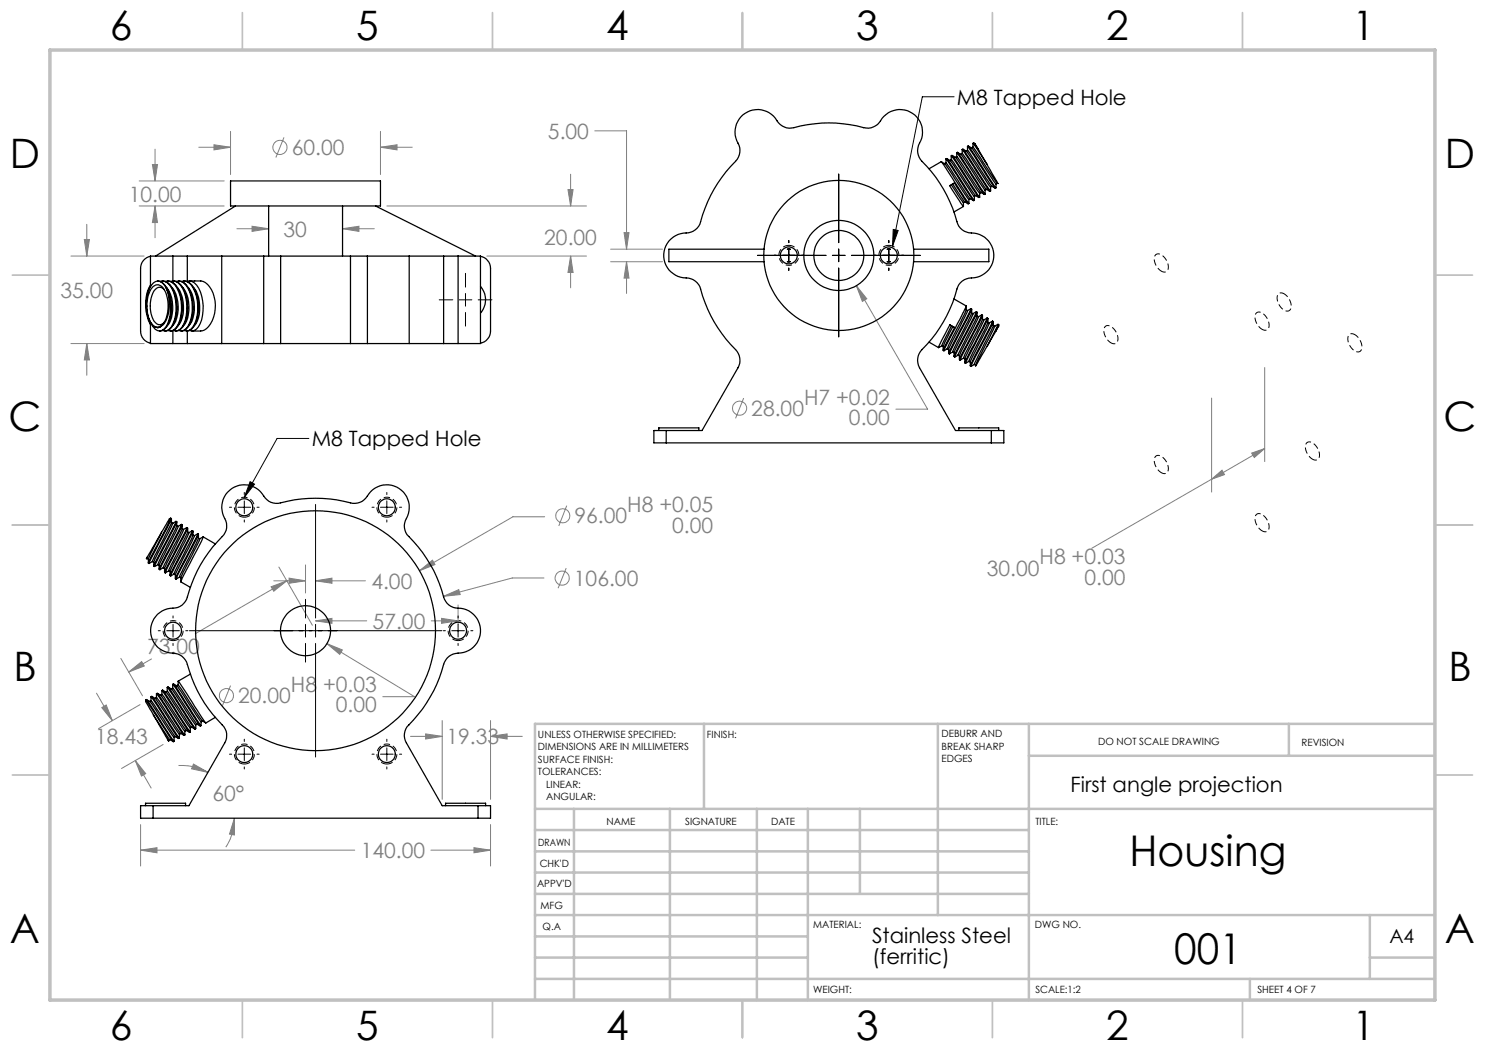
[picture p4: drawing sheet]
<svg xmlns="http://www.w3.org/2000/svg" width="297mm" height="210mm" viewBox="0 0 297 210" stroke-linecap="round" stroke-linejoin="round" font-family="sans-serif">
<g fill="none" stroke="#808080" stroke-width=".2">
<path d="M27.8 36.2h17M30.5 32.9h1l-.5 3.3zM31 29.8v6.4M39.8 29.4h6.3M42.8 29l3.3 .4-3.3 .6zM46.1 26.3v8.6M56.8 27.5l-1.6 4M76.1 29.4l3.3-.4v1zM76.1 26.3v8.6M76.1 29.4h6.3M113.6 37.9h1l-.5 3.3zM114.1 34.8v6.4"/>
<path d="M119 26.2h6.3v23.6M14.2 51.2h14.6M16.9 47.9h1l-.5 3.3zM17.4 44.9v6.3M27.8 41.2h17M31 41.2l.5 3.3h-1zM31 41.2v6.3M47.4 45.7h6.3M50.4 45.3l3.3 .4-3.3 .6zM68.5 45.7l3.3-.4v1zM68.5 45.7h6.4M77.4 41.2h39.9"/>
<path d="M97.4 51.2h19.9M114.1 51.2l.5 3.3h-1zM114.1 51.2v6.4M122.1 49.8h10.4M122.1 52.3h10.4M124.8 46.5h1l-.5 3.3zM125.3 52.3l.5 3.3h-1zM125.3 52.3v6.4M171.3 57.1l2.1 2.7-.9 .5zM171.3 57.1l14.2 24.7h-6.3M14.2 68.7h14.6M17.4 68.7l.5 3.3h-1z"/>
<path d="M17.4 68.7v6.4M148.7 79.6l-1.6 4.1M242.3 79.6v18.8M252.9 73.5v18.8M242.3 95.8l2.1-1.8 .5 .9zM242.3 95.8l-24 13.9M250.3 90.6l2.6-.9-2 1.8zM252.9 89.7l-10.6 6.1M54.2 117.4l3.2-1.2-2.6 2zM54.8 116.2h6.3M55.8 113.4l6.7 11.7M57.4 116.2l-18.3 10.5"/>
<path d="M57.8 115.6l3.3 .6-3.3 .5zM61.1 113v5.6M63.1 116.2l3.3-.6v1.1zM63.1 116.2h10M83.9 114.2l2.6-2.2 .5 .9zM88.7 119.3l3.1-1.4 .2 1zM108.8 115.6h-6.4l-13.7 3.7M108.9 103.4h-6.3l-18.7 10.8M113.2 113.6l-1.6 4M113.3 101.1l-1.5 4.1M19.3 138.6l3.2 5.5M24.2 131.7l4.3 7.5"/>
<path d="M25.8 134.4l2.5-2.1 .6 .9zM30.3 131.8l-4.5 2.6M46.1 137.1l-1.6 4M63.1 124.2l3.3-.5v1zM63.1 124.2h10.2M65.4 128.7l3.1 1.3-.6 .9zM65.4 128.7l17.5 10.6h-6.3M86.3 124.2h5.3M88.3 123.7l3.3 .5-3.3 .5zM91.6 121v3.9M20.4 141.5l.8-.5 1.3 3.1zM27.1 152.1l2 2.6-.8 .5z"/>
<path d="M27.1 152.1l3.1 5.5M28 140.9l-8.3 4.8M32.6 148.9l-8.3 4.8M35.7 153.1a10.7 10.7 0 0 1 5.9 1.4M38.7 152.8l2.9 1.7-3.3-.7zM82.1 147.3h6.3M85.1 146.8l3.3 .5-3.3 .5zM88.4 144.1v15.8M98.1 147.3l3.3-.5v1zM98.1 144.1v15.8M98.1 147.3h6.4M28.1 170l3.3-.5v1.1z"/>
<path d="M28.1 164.9v8.3M28.1 170h42.8M46.9 163.6v3.4l-1-.2zM46.9 163.6a10.1 10.1 0 0 1-1.7 5.8M86.2 170h11.9M94.8 169.5l3.3 .5-3.3 .6zM98.1 164.9v8.3"/>
<circle cx="56" cy="29.5" r="1.42"/>
<circle cx="147.9" cy="81.6" r="1.41"/>
<circle cx="112.4" cy="115.6" r="1.42"/>
<circle cx="112.6" cy="103.2" r="1.41"/>
<circle cx="45.3" cy="139.1" r="1.41"/>
</g>
<path d="M157.8 49.1a2 2 0 0 1 1.7 2.9 2 2 0 0 1-3.4 .2 2 2 0 0 1 1.5-3.1h.2M177.8 49.1a2 2 0 0 1 1.7 2.9 2 2 0 0 1-3.4 .2 2 2 0 0 1 1.5-3.1h.2M48.9 103.4a2 2 0 0 1-1.8-2.9 2 2 0 0 1 3.4-.2 2 2 0 0 1-1.4 3.1h-.2M77.4 103.4a2 2 0 0 1-1.8-2.9 2 2 0 0 1 3.4-.2 2 2 0 0 1-1.4 3.1h-.2M34.6 128.1a2 2 0 0 1-1.7-2.9 2 2 0 0 1 3.4-.2 2 2 0 0 1-1.5 3.1h-.2M91.6 128.1a2 2 0 0 1-1.7-2.9 2 2 0 0 1 3.4-.2 2 2 0 0 1-1.5 3.1h-.2M48.9 152.8a2 2 0 0 1-1.8-2.9 2 2 0 0 1 3.4-.2 2 2 0 0 1-1.4 3.1h-.2M77.4 152.8a2 2 0 0 1-1.8-2.9 2 2 0 0 1 3.4-.2 2 2 0 0 1-1.4 3.1h-.2" fill="none" stroke="#000" stroke-width=".2" stroke-dasharray="1.3 .6" stroke-dashoffset=".1" stroke-linecap="butt"/>
<path d="M232.3 54.2a2.54 2.54 0 0 1-1.2-3.3 1.54 1.54 0 0 1 2.1 1 1.78 1.78 0 0 1 0 2.5h-.5l-.4-.2M256.8 58.8a.94 .94 0 0 0-1.2 0 .94 .94 0 0 0-.1 1.2 2.35 2.35 0 0 0 2.3 2.2 1.84 1.84 0 0 0-.2-2.7l-.8-.7M222.2 68.6a2.54 2.54 0 0 1-1.1-3.3 1.54 1.54 0 0 1 2 .9 1.78 1.78 0 0 1 0 2.5h-.5l-.4-.1M252.4 65.9a2.54 2.54 0 0 1-1.1-3.3 1.54 1.54 0 0 1 2 .9 1.78 1.78 0 0 1 0 2.5h-.5l-.4-.1M271 66.9a.94 .94 0 0 0-1.2 .1 .94 .94 0 0 0-.2 1.2 2.35 2.35 0 0 0 2.3 2.1 1.84 1.84 0 0 0-.1-2.6l-.8-.8M232.3 94.5a2.54 2.54 0 0 1-1.2-3.2 1.54 1.54 0 0 1 2.1 .9 1.78 1.78 0 0 1 0 2.5h-.5l-.4-.2M262.5 91.8a2.54 2.54 0 0 1-1.1-3.2 1.54 1.54 0 0 1 2 .9 1.78 1.78 0 0 1 0 2.5h-.5l-.4-.2M252.4 106.2a2.54 2.54 0 0 1-1.1-3.3 1.54 1.54 0 0 1 2 .9 1.78 1.78 0 0 1 0 2.5h-.5l-.4-.1" fill="none" stroke="#000" stroke-width=".2" stroke-dasharray="1.3 .6" stroke-dashoffset=".4" stroke-linecap="butt"/>
<g fill="none" stroke="#000" stroke-width=".2">
<path d="M190.8 19.4h-6.3l-6 29.8M167.7 34.8v13.7M87.8 60h2.8M91.8 60h2.6M93.1 54.7v2.7M93.1 58.7v2.5M95.6 60h2.8M151.5 51.1h13.7M157.8 48.1v.4M157.8 49.8v2.5M157.8 53.6v.5M166.5 51.1h2.5"/>
<path d="M167.7 49.8v2.5M167.7 53.6v13.8M170.3 51.1h13.7M177.8 48.1v.4M177.8 49.8v2.5M177.8 53.6v.5M178.6 45.9l1 .2-1.1 3.1zM93.1 62.5v2.7M48.9 98.5v.4M50 96.3l.9 .5-2 2.7zM61.8 87.7h-6.4l-6.5 11.8M77.4 98.5v.4"/>
<path d="M45.9 101.5h.4M47.6 101.5h2.5M48.9 100.2v2.5M48.9 104v.4M51.4 101.5h.4M61.1 119.9v3.7M63.1 100.9v22.7M74.4 101.5h.4M76.1 101.5h2.5M77.4 100.2v2.5M77.4 104v.4M79.9 101.5h.4"/>
<path d="M31.6 126.1h.5M33.3 126.1h2.6M34.6 123.2v.4M34.6 124.9v2.5M34.6 128.7v.4M37.1 126.1h.5M37.9 126.1h50.5M61.1 124.9v2.5M61.1 128.7v3.7M63.1 124.9v2.5M63.1 128.7v22.7M88.7 126.1h.4"/>
<path d="M90.3 126.1h2.6M91.6 123.2v.4M91.6 124.9v2.5M91.6 128.7v.4M94.2 126.1h.4M45.9 150.8h.4M47.6 150.8h2.5M48.9 147.8v.5M48.9 149.6v2.5M48.9 153.4v.4M51.4 150.8h.4M74.4 150.8h.4"/>
<path d="M76.1 150.8h2.5M77.4 147.8v.5M77.4 149.6v2.5M77.4 153.4v.4M79.9 150.8h.4"/>
</g>
<g fill="none" stroke="#c0c0c0" stroke-width=".35">
<path d="M48.5 2.5v7.5M98.5 2.5v7.5M148.5 2.5v7.5M198.5 2.5v7.5M248.5 2.5v7.5M2.5 55h7.5M287 55h7.5M2.5 105h7.5M287 105h7.5M2.5 155h7.5M287 155h7.5M48.5 200v7.5"/>
<path d="M98.5 200v7.5M148.5 200v7.5M198.5 200v7.5M248.5 200v7.5"/>
</g>
<g fill="none" stroke="#c0c0c0" stroke-width=".5">
<path d="M140.8 144.8v17M187.6 144.8v38.2M205.8 144.8v55.2M205.8 151.2h81.2M257.8 144.8v6.4M287 144.8h-180v55.2M107 161.8h180M107 178.8h98.8M107 174.5h98.8M107 170.3h98.8M107 166h98.8M114.8 161.8v38.2"/>
<path d="M134 161.8v38.2M151.4 161.8v38.2M161.6 161.8v38.2M172 161.8v17M107 195.8h180M107 191.5h54.6M107 187.3h54.6M107 183h180M250 195.8v4.2M274 191.5h13M274 183v12.8"/>
</g>
<path d="M10 10h277v190h-277z" fill="none" stroke="#c0c0c0" stroke-width=".7"/>
<path d="M83.9 114.2l3.1-1.3-.5-.9zM88.7 119.3l3.3-.4-.2-1zM28.1 170l3.3-.5v1.1zM94.8 169.5l3.3 .5-3.3 .6zM88.3 123.7l3.3 .5-3.3 .5zM63.1 124.2l3.3-.5v1zM63.1 116.2l3.3-.6v1.1zM57.8 115.6l3.3 .6-3.3 .5zM65.4 128.7l2.5 2.2 .6-.9zM85.1 146.8l3.3 .5-3.3 .5zM98.1 147.3l3.3-.5v1zM46.9 163.6v3.4l-1-.2zM38.7 152.8l2.9 1.7-3.3-.7zM27.1 152.1l2 2.6-.8 .5zM20.4 141.5l.8-.5 1.3 3.1zM54.2 117.4l3.2-1.2-2.6 2zM25.8 134.4l2.5-2.1 .6 .9zM114.1 51.2l.5 3.3h-1zM113.6 37.9h1l-.5 3.3zM30.5 32.9h1l-.5 3.3zM31 41.2l.5 3.3h-1zM76.1 29.4l3.3-.4v1zM42.8 29l3.3 .4-3.3 .6zM16.9 47.9h1l-.5 3.3zM17.4 68.7l.5 3.3h-1zM50.4 45.3l3.3 .4-3.3 .6zM68.5 45.7l3.3-.4v1zM250.3 90.6l2.6-.9-2 1.8zM242.3 95.8l2.1-1.8 .5 .9zM171.3 57.1l1.2 3.2 .9-.5zM124.8 46.5h1l-.5 3.3zM125.3 52.3l.5 3.3h-1z" fill="#808080"/>
<path d="M50 96.3l.9 .5-2 2.7zM178.6 45.9l1 .2-1.1 3.1z" fill="#000"/>
<g fill="none" stroke="#000" stroke-width=".25">
<path d="M46.1 36.2h30v5h-30zM185.8 33.8l2.4-1.5 5.6 8.4M188.3 32.3l.9 .7 4.6 6.9M189.2 31.8v.8M189.2 32.6l-.3 .1M189.2 31.8l5.5 8.3M189.2 32.6l4.8 7.1M189.3 31.7l.7 .4 .5 .6 4.4 6.6M189.3 31.7l5.5 8.3M189.3 31.7l-.1 .1M190.3 32v-.8l.1-.1 5.5 8.3M190.3 32l-.3 .1"/>
<path d="M190.3 36.9l2.4 3.6M190.3 32l4.8 7.1M190.3 31.2l5.5 8.3M190.4 31.1l.7 .4M190.5 36.8l.5 .7a9.6 9.6 0 0 0 2.3 3.1l.3 .2 .2-.1M191.1 31.5l4.8 7.2M191.3 31.3l-.2 .2M191.3 30.6l5.5 8.3M191.3 31.3l4.9 7.2M191.5 30.5h-.2v.8M191.5 30.5l5.5 8.3M191.5 30.5l.7 .4"/>
<path d="M192.2 30.9l4.8 7.1M192.4 30.7v-.8l5.5 8.3-.6-.3-.3 .1M192.4 30.7l-.2 .2M192.4 30.7l4.9 7.1M192.6 29.8l.7 .4M192.6 29.8l5.5 8.4v-.8M192.6 29.8l-.2 .1M193.3 30.3l4.8 7.1M193.5 29.3v.8M193.5 30.1l-.2 .1M193.5 29.3l.1-.1 .3 .3 5.3 8M193.5 30.1l4.8 7.1"/>
<path d="M193.5 29.3l5.6 8.3M193.7 29.2l.6 .4 .3-.2M193.8 39.9v.8M193.8 39.9l.2-.2 .7 .4M194.4 29.6l4.8 7.2M194.6 28.7l2.8 4.1M194.6 29.4l4.8 7.2M194.7 28.6l-.1 .1v.7M194.7 28.6l.9 1.2M194.8 28.6l.2 .1 .6 1.1M194.9 39.3v.7M195.1 39.1l.7 .4"/>
<path d="M195.1 39.1l-.2 .2M195.6 29.8l1.8 3M195.9 38.7v.7l-.1 .1M196.2 38.5l.7 .4M196.2 38.5l-.3 .2M197 38v.8M197 38.8l-.1 .1M197.4 32.8l2.2 3.9-.2-.1M198.1 37.4l.3-.2 .6 .4M198.1 38.2l-.1 .1M199.2 37.6h-.1M199.2 36.8v.8"/>
<path d="M199.5 36.6l-.3 .2M30.1 57a8.4 8.4 0 0 0 0 7.9M30.1 57.2a6.7 6.7 0 0 0-.8 3.4M30.1 51.3a2.47 2.47 0 0 0-2 2.4v12.5a2.47 2.47 0 0 0 2 2.4M30.6 57.3a1.39 1.39 0 0 1 2.3 .8 7 7 0 0 1-.4 6.9 1.38 1.38 0 0 1-2.3-.5 6.9 6.9 0 0 1 .4-7.2zM31.5 56.2a2.22 2.22 0 0 1 1.8 1.5M31.5 56.2a3.4 3.4 0 0 1 2.5 3.1 7.4 7.4 0 0 1-1.1 6.5l-.4 .3-.6 .1M31.5 56.2a3.1 3.1 0 0 0-2 2.6 7.8 7.8 0 0 0 .8 6 1.28 1.28 0 0 0 2 .4M32 56.3a1.98 1.98 0 0 1 2.4 1.4 8.8 8.8 0 0 1-.1 7.7 1.45 1.45 0 0 1-1.8 .7M32.5 56.2a2.15 2.15 0 0 1 2 1.5 8.5 8.5 0 0 1-.1 7.7 1.54 1.54 0 0 1-1.4 .8M32.9 58a1.19 1.19 0 0 0-2.1 .1 6.1 6.1 0 0 0 .3 6.4 1.11 1.11 0 0 0 1.8-.1M33.1 56.3a1.93 1.93 0 0 1 2.3 1.4 8.5 8.5 0 0 1-.1 7.7 1.42 1.42 0 0 1-1.7 .7"/>
<path d="M33.3 57.7a8.5 8.5 0 0 1-.1 7.7 1.4 1.4 0 0 1-1.3 .8 1.4 1.4 0 0 1-1.3-.8l-.3-.6M33.3 57.7a7.8 7.8 0 0 1-.6 7.2l-.4 .3M33.3 57.5a7 7 0 0 1 .5 7.3l-.4 .3M33.5 56.2a2.15 2.15 0 0 1 2.1 1.5 8.5 8.5 0 0 1-.1 7.7 1.62 1.62 0 0 1-1.4 .8M34.1 56.3a1.93 1.93 0 0 1 2.4 1.4 8.5 8.5 0 0 1-.1 7.7 1.45 1.45 0 0 1-1.7 .7M34.4 57.5a6.9 6.9 0 0 1 .4 7.3l-.3 .3M34.6 51.2h2.9M34.6 51.2h-4.5v6.1M34.6 51.2v5M34.6 56.2a2.15 2.15 0 0 1 2.1 1.5 8.8 8.8 0 0 1-.1 7.7 1.62 1.62 0 0 1-1.5 .8M35.2 56.3a1.98 1.98 0 0 1 2.4 1.4 8.8 8.8 0 0 1-.1 7.7 1.45 1.45 0 0 1-1.7 .7M35.5 57.5a7.1 7.1 0 0 1 .4 7.3l-.3 .3"/>
<path d="M35.7 56.2a2.15 2.15 0 0 1 2 1.5 8.5 8.5 0 0 1-.1 7.7 1.54 1.54 0 0 1-1.4 .8M36.3 56.3a1.93 1.93 0 0 1 2.4 1.4 8.5 8.5 0 0 1-.1 7.7 1.42 1.42 0 0 1-1.8 .7M36.5 57.5a7 7 0 0 1 .5 7.3l-.3 .3M36.8 56.2a2.15 2.15 0 0 1 2 1.5 8.5 8.5 0 0 1-.1 7.7l-.4 .4-.8 .4M37.4 56.3a1.93 1.93 0 0 1 2.4 1.4 8.5 8.5 0 0 1-.1 7.7 1.45 1.45 0 0 1-1.8 .7M37.5 51.2h6.8M37.5 51.2v5.1M37.6 57.5a6.9 6.9 0 0 1 .5 7.3l-.3 .3M37.9 56.2h2.2a3.6 3.6 0 0 1 2.7 3.2 6.2 6.2 0 0 1-1.9 6.6l-.8 .2M38.7 57.5a7.1 7.1 0 0 1 .5 7.3l-.4 .3M44.3 51.2h8.4M44.3 51.2v17.5"/>
<path d="M47.1 41.2l-16 10M52.7 51.2h3.4M52.7 51.2v17.5M53.7 41.2v10M56.1 51.2h14M56.1 51.2v17.5M68.5 41.2v10M70.1 51.2h3.4M70.1 51.2v17.5M73.5 51.2h8.3M73.5 51.2v17.5M75.1 41.2l20 10"/>
<path d="M81.8 51.2h6.9M81.8 51.2v17.5M88.7 51.2h2.9M88.7 51.2v17.5M91.6 51.2h4.5v17.5h-4.5M91.6 51.2v17.5M96.1 57.3a3.9 3.9 0 0 1 0 5.3M96.1 51.3a2.54 2.54 0 0 1 2 2.4v12.5a2.54 2.54 0 0 1-2 2.4M152.8 49.8h-19v2.5h19M157.5 49.8h.5zM157.5 52.3h.5zM177.4 49.8h.6z"/>
<path d="M177.4 52.3h.6zM182.7 49.8h15.1v2.5h-15.1M190.8 59.8l2.5 1.4M192.7 40.5v.8l-1.9 1.1M193 40.4l-.3 .1M193.6 40.7l-2.7-4.1-1 .5 2.8 4.2M194.9 40.1h-.2M29.3 61.9l.2 1.3 .6 1.5M30.1 64.5v4.2h4.5M32.3 65.2l-.8 .3M34.3 61.3v.6M34.6 68.7h2.9"/>
<path d="M34.6 66.1v2.6M35.3 61.3v.6M36.4 61.3v.6M37.3 66.2h.2M37.5 68.7h6.8M37.5 66.2v2.5M37.5 61.3v.6M38.4 66.2h1.7M38.6 61.3v.6M39.7 61.3v.6M44.3 68.7h8.4M52.7 68.7h3.4"/>
<path d="M56.1 68.7h14M70.1 68.7h3.4M73.5 68.7h8.3M81.8 68.7h6.9M88.7 68.7h2.9M185.8 68.4l1.9 1.1M188.4 69.1l.2 .2v.8M188.4 69.1l-.7 .4M189.4 69.8l.3 .1M190 65l-2.3 4.5M190 65l.9 .5M190 65l.3 .2"/>
<path d="M190.3 65.2l-1.9 3.9M190.3 65.2l.6 .3M190.6 65.3l-1.9 3.9M190.8 70.5l-.3-.1-.6 .4-.2-.1M190.8 71.3l.2 .1M190.9 65.5l-2.2 4.5M191.6 71l-.6 .4M191.6 71l.3 .2M192.7 71.6l-.6 .4M192.7 71.6l.3 .2M193 72.6l.1 .1M193.3 61.2v.8l-.3 .6-3.3 6.4-.2 .8-.7 .4"/>
<path d="M193.3 62l.2 .1M193.3 61.2l-4.5 9-.2-.1M193.5 62.1l.7-.4-4.5 9v-.8M193.5 62.1l-3.8 7.8M193.8 72.3l-.7 .4M193.8 72.3l.3 .1M194.1 73.2l.1 .1M194.2 61.7l.1 .2-.3 .6-4.1 8.3M194.3 62.6l-3.8 7.8M194.3 61.8v.8l.3 .2M194.6 62.8l-2.3 4.5a9.2 9.2 0 0 0-1.5 3.6v.4M194.9 72.9l-.7 .4"/>
<path d="M194.9 72.9l.2 .2M195.3 62.4l-.7 .4M195.3 62.4l-4.5 8.9M195.3 62.4h.1M195.4 62.5l-.1 1-3.7 7.5M195.4 63.2l.3 .2-.3 .6-3.5 7.1M195.4 62.4l-4.4 9M196.3 63l-.6 .4M196.4 63l-4.5 8.9v-.8M196.4 63l.1 .1M196.5 63.1v.8l-.2 .6-3.3 6.4-.3 .7M196.5 63.8l.2 .2"/>
<path d="M196.5 63.1l-4.5 8.9h-.1M196.7 64l.7-.4-4.4 8.9M196.7 64l-2.2 4.6a9.1 9.1 0 0 0-1.5 3.6v.4M197.4 69.3l-2.3 3.9v-.2M197.4 63.6l.2 .1M197.6 63.7l-4.5 9M197.6 64.5l-3.8 7.8M197.6 63.7v.8l.2 .1M197.8 64.6l-3.7 7.8M198.5 64.2l-.7 .4M198.5 64.2l-4.4 9v-.8M198.5 64.2l.1 .2-.2 .6-4.2 8.3"/>
<path d="M198.6 64.3v.8l.3 .2M198.6 65.1l-3.7 7.8M198.9 65.3l-3.7 7.7M199.2 66.2l-1.8 3.1M199.6 64.9l-.7 .4M199.6 64.9l-2.2 4.4M199.6 64.9h.1M199.7 64.9l-.5 1.3M199.7 65v.2l-.5 1M131.8 86.1v-.5h8v.5M133.2 86.1h7.2l7.2-12.6a3.1 3.1 0 0 0-.5-3.6 26.7 26.7 0 0 1-7.1-12.5 3.3 3.3 0 0 0-3.3-1.8 4.5 4.5 0 0 1-3.9-5.1 4.5 4.5 0 0 1 4.9-3.9 3 3 0 0 0 2.4-2.3 27.3 27.3 0 0 1 7.3-12.4 3.2 3.2 0 0 0 0-3.8 4.5 4.5 0 0 1 2.4-5.8 4.5 4.5 0 0 1 5.9 2.2l.7 .7a2.82 2.82 0 0 0 2.4 .3 26.8 26.8 0 0 1 14.4 .1 3.2 3.2 0 0 0 3.2-1.9 4.5 4.5 0 0 1 6.3-.9 4.5 4.5 0 0 1 1 6.3 3.1 3.1 0 0 0 .7 3.2 27.2 27.2 0 0 1 7.2 12.5 3.2 3.2 0 0 0 3.2 1.8 4.5 4.5 0 0 1 3.9 5 4.5 4.5 0 0 1-4.9 4 3 3 0 0 0-2.4 2.2 27.2 27.2 0 0 1-7.3 12.5 3.1 3.1 0 0 0-.2 3.2l7.2 12.6h7.2M133.2 86.1h-2.4v2.5h2.4"/>
<path d="M133.2 86.1v2.5M133.2 88.6h65.1M191.8 86.1v-.5h7.9v.5M198.3 86.1h2.5v2.5h-2.5M198.3 86.1v2.5M29.4 111.7l.3 .1M29.5 111.4l-.2 .4 .1-.1M29.5 111.4l-.1 .3M29.7 111.8v.8M30.5 112.3l-.7 .4-.1-.1M30.5 112.3l.3 .2v.7M30.8 113.2l.1 .1"/>
<path d="M31.6 112.9l-.7 .4M31.6 112.9l.2 .2M31.8 113.1v.7M32.3 106.5l1.6-2.7 .2-.2-4.4 9M32.3 106.5l-2.6 5.3M32.3 106.5l-2.8 4.9M32.7 113.6l-.7 .3M32.7 113.6l.2 .1M32.9 113.7v.8M33.7 114.2l.3 .1v.8M34.1 103.6l.2 .1M34.3 103.7l-4.5 9"/>
<path d="M34.3 104.5l-3.8 7.8M34.3 103.7v.8l.2 .2M34.5 104.7l-3.7 7.7M34.8 114.8l-.7 .4-.1-.1M34.8 114.8l.3 .1v.8M35.2 104.3l-.7 .4M35.2 104.3l-4.4 8.9M35.2 104.3h.1v.9l-.2 .6-3.5 7.1M35.3 105.1l.3 .2-.1 .3-3.6 7.5M35.3 104.4l-4.4 8.9M35.6 105.3l.7-.4-4.3 8.6-.1 .3 .1 .1M35.9 115.4l.3 .2"/>
<path d="M36.2 115.6v.7M36.2 116.4l1.9 1.1M36.3 104.9l.1 .1M36.4 105v.8l.3 .1M36.4 105l-4.4 8.9M36.4 105.8l-3.7 7.8M36.7 105.9l-3.8 7.8M37.3 105.5l-.2 .8-3.9 7.4-.3 .8 .2 .1M37.4 105.5l-.7 .4M37.4 105.5l.1 .1-.1 .4-4.3 8.6 .6-.4M37.5 106.4l-3.8 7.8M37.5 105.6v.8l.3 .1"/>
<path d="M37.8 106.5l-3.8 7.8M38.4 106.2l-4.4 8.9M38.6 107v-.8l-3.5 7-.9 2M38.6 106.2l-.1-.1-.7 .4M38.6 107l.3 .2M38.6 107l-3.8 7.8M38.9 107.2l.6-.4-4.3 8.6-.1 .2 .1 .2M38.9 107.2l-3.8 7.7M39.5 106.8h.2M39.7 106.8l-4.5 9 .7-.4M39.7 106.8v.8l.2 .2M39.7 107.7l-3.8 7.7"/>
<path d="M39.9 107.8l.7-.4-4.4 9M39.9 107.8l-3.7 7.8M40.6 107.4l2.5 1.4M29.3 139.9l5.5 8.4M30.2 139.4l5.5 8.3M30.4 139.3l5.5 8.3-.2 .1M31.3 138.8v.7M31.3 139.5l-.3 .2M31.3 138.7l5.5 8.4M31.3 139.5l4.8 7.2M31.4 138.7l.4 .1a9.5 9.5 0 0 1 2.3 3.2l2.9 4.2M31.4 138.7h-.1"/>
<path d="M31.5 138.7l5.5 8.3-.2 .1M32.4 138.1v.8M32.4 138.9l-.3 .2M32.4 138.9l4.8 7.1M32.5 138l5.6 8.4v-.8M32.5 138l-.1 .1 5.5 8.4M33.2 138.4l4.9 7.2M33.4 137.5l-.1 .9h-.1l-.7-.4M33.4 137.5l.2-.1 .7 .4M33.5 137.5l5.5 8.3M33.5 138.3l4.8 7.1M33.6 137.4l5.5 8.4h-.1"/>
<path d="M34.3 137.8l4.6 6.9 .2 .3 .3-.2 .7 .4M34.5 136.9v.7M34.5 137.6l-.2 .2M34.5 137.6l4.9 7.2M34.7 136.8l-.2 .1 5.6 8.3M35.6 136.3v.7M35.6 137l-.3 .2M35.6 136.2l5.6 8.4M35.6 137l4.9 7.2M38.1 134.8l-2.5 1.4M29.1 140l.1 .5 1.5 2.5M30 140.3l4.8 7.2v.7"/>
<path d="M30.2 140.2l4.9 7.1M30.7 143l3.3 4.9M30.7 143l2.8 4.9M33.5 147.9l.2 .4v-.2M33.5 147.9l.2 .2M33.7 148.1l.3-.2 .6 .4M35.1 147.3l.6 .4M35.1 147.3l-.3 .2M35.9 146.9l-4.8-7.2-.7-.4-.2 .1-.1 .8-.1 .1-.7-.4-.2 .1 4.7 7.2 .8 1.1h.2M35.9 146.9l.3-.2 .6 .4M35.9 146.9v.7M37 146.2v.8"/>
<path d="M37 146.2l.2-.1 .7 .4M38.1 145.6l.2-.2 .7 .4M38.1 146.4l-.2 .1M39.2 145v.7M40.2 144.3v.8M40.2 144.3l-4.7-7.1-.8-.4 5.5 8.3M40.2 145.1l-.1 .1M40.5 144.2l-.3 .1M43.1 143.5l-1.9 1.1-.7-.4M29.1 161.1v-.5h8v.5M30.6 161.1h7.2l7.1-12.5a2.9 2.9 0 0 0-.5-3.6 27.2 27.2 0 0 1-7.1-12.6 3.3 3.3 0 0 0-3.3-1.8 4.5 4.5 0 0 1-3.9-5 4.5 4.5 0 0 1 5-4 2.9 2.9 0 0 0 2.4-2.2 26.8 26.8 0 0 1 7.3-12.4 3.3 3.3 0 0 0-.1-3.8 4.5 4.5 0 0 1 2.4-5.9 4.5 4.5 0 0 1 5.9 2.3 2.91 2.91 0 0 0 3.1 1 27.3 27.3 0 0 1 14.5 .1 3.2 3.2 0 0 0 3.2-2 4.5 4.5 0 0 1 6.3-.8 4.5 4.5 0 0 1 1 6.2 2.91 2.91 0 0 0 .7 3.2 27.5 27.5 0 0 1 7.1 12.6 3.2 3.2 0 0 0 3.3 1.8 4.5 4.5 0 0 1 3.9 5 4.5 4.5 0 0 1-5 4 3 3 0 0 0-2.4 2.2 27.3 27.3 0 0 1-7.3 12.4l-.2 .5a2.88 2.88 0 0 0 .1 2.8l7.1 12.5h7.2M30.6 161.1h-2.5v2.5h2.5"/>
<path d="M30.6 161.1v2.5M30.6 163.6h65M89.1 161.1v-.5h8v.5M95.6 161.1h2.5v2.5h-2.5M95.6 161.1v2.5"/>
<circle cx="157.8" cy="51.1" r="1.69"/>
<circle cx="167.8" cy="51.1" r="15"/>
<circle cx="167.8" cy="51.1" r="7"/>
<circle cx="167.8" cy="51.1" r="5"/>
<circle cx="177.8" cy="51.1" r="1.69"/>
<circle cx="48.9" cy="101.5" r="1.69"/>
<circle cx="77.4" cy="101.5" r="1.69"/>
<circle cx="34.6" cy="126.1" r="1.7"/>
<circle cx="61.1" cy="126.2" r="5"/>
<circle cx="63.1" cy="126.1" r="24"/>
<circle cx="91.6" cy="126.1" r="1.7"/>
<circle cx="48.9" cy="150.8" r="1.69"/>
<circle cx="77.4" cy="150.8" r="1.69"/>
</g>
<g font-size="8.5">
<text x="225.9" y="173.3">Housing</text>
<text x="234.8" y="192.7">001</text>
</g>
<g font-size="8.1">
<text x="22" y="8">6</text>
<text x="71.2" y="8">5</text>
<text x="121.2" y="8">4</text>
<text x="171.3" y="8">3</text>
<text x="221.3" y="8">2</text>
<text x="270.5" y="8">1</text>
<text x="2" y="33.6">D</text>
<text x="289" y="33.6">D</text>
<text x="1.7" y="86.1">C</text>
<text x="288.7" y="86.1">C</text>
<text x="2.7" y="136.1">B</text>
<text x="289.7" y="136.1">B</text>
<text x="2" y="188.6">A</text>
<text x="289" y="188.6">A</text>
<text x="22" y="208">6</text>
<text x="71.2" y="208">5</text>
<text x="121.2" y="208">4</text>
<text x="171.3" y="208">3</text>
<text x="221.3" y="208">2</text>
<text x="270.5" y="208">1</text>
</g>
<g font-size="4.2">
<text x="191.4" y="20.9">M8 Tapped Hole</text>
<text x="62.4" y="89.2">M8 Tapped Hole</text>
<text x="214.1" y="158.3">First angle projection</text>
<text x="174.4" y="188.7">Stainless Steel</text>
<text x="174.4" y="192.8">(ferritic)</text>
</g>
<g font-size="4.2" fill="#808080">
<text x="109.6" y="27.8">5.00</text>
<text x="58.3" y="31">60.00</text>
<text x="25.7" y="40.4">10.00</text>
<text x="56.7" y="47.3">30</text>
<text x="108.9" y="49">20.00</text>
<text x="12.1" y="59.5">35.00</text>
<text x="150.3" y="83.2">28.00</text>
<text x="160.8" y="80.9">H7 +0.02</text>
<text x="169.8" y="85">0.00</text>
<text x="114.9" y="104.7">96.00</text>
<text x="125.5" y="102.4">H8 +0.05</text>
<text x="134.4" y="106.5">0.00</text>
<text x="207.9" y="112.9">H8 +0.03</text>
<text x="74.3" y="117.7">4.00</text>
<text x="114.8" y="117.2">106.00</text>
<text x="197.4" y="115.1">30.00</text>
<text x="216.9" y="117">0.00</text>
<text x="74.5" y="125.8">57.00</text>
<text x="29.4" y="130.8">73.00</text>
<text x="47.6" y="140.7">20.00</text>
<text x="58.2" y="138.4">H8</text>
<text x="64.6" y="138.4">+0.03</text>
<text x="67.2" y="142.5">0.00</text>
<text x="19" y="148.9">18.43</text>
<text x="89.3" y="148.9">19.33</text>
<text x="42.5" y="160.2">60°</text>
<text x="72.1" y="171.6">140.00</text>
</g>
<text font-size="3.9" x="277.9" y="188.5">A4</text>
<g font-size="2">
<text x="107.6" y="147.6">UNLESS OTHERWISE SPECIFIED:</text>
<text x="141.4" y="147.6">FINISH:</text>
<text x="188.3" y="147.5">DEBURR AND</text>
<text x="188.3" y="150">BREAK SHARP</text>
<text x="219.6" y="149">DO NOT SCALE DRAWING</text>
<text x="260.3" y="149.2">REVISION</text>
<text x="107.6" y="150.1">DIMENSIONS ARE IN MILLIMETERS</text>
<text x="107.6" y="152.6">SURFACE FINISH:</text>
<text x="107.6" y="155.1">TOLERANCES:</text>
<text x="188.3" y="152.5">EDGES</text>
<text x="109.2" y="157.6">LINEAR:</text>
<text x="109.2" y="160.1">ANGULAR:</text>
<text x="121.3" y="165">NAME</text>
<text x="137" y="164.9">SIGNATURE</text>
<text x="154.2" y="164.9">DATE</text>
<text x="207.1" y="164.9">TITLE:</text>
<text x="107.6" y="169.1">DRAWN</text>
<text x="107.9" y="173.3">CHK'D</text>
<text x="107.4" y="177.4">APPV'D</text>
<text x="108.1" y="181.8">MFG</text>
<text x="108.5" y="186">Q.A</text>
<text x="162.6" y="185.5">MATERIAL:</text>
<text x="207" y="185.5">DWG NO.</text>
<text x="162.6" y="198.5">WEIGHT:</text>
<text x="207.1" y="198.6">SCALE:1:2</text>
<text x="251.5" y="198.6">SHEET 4 OF 7</text>
</g>
</svg>
